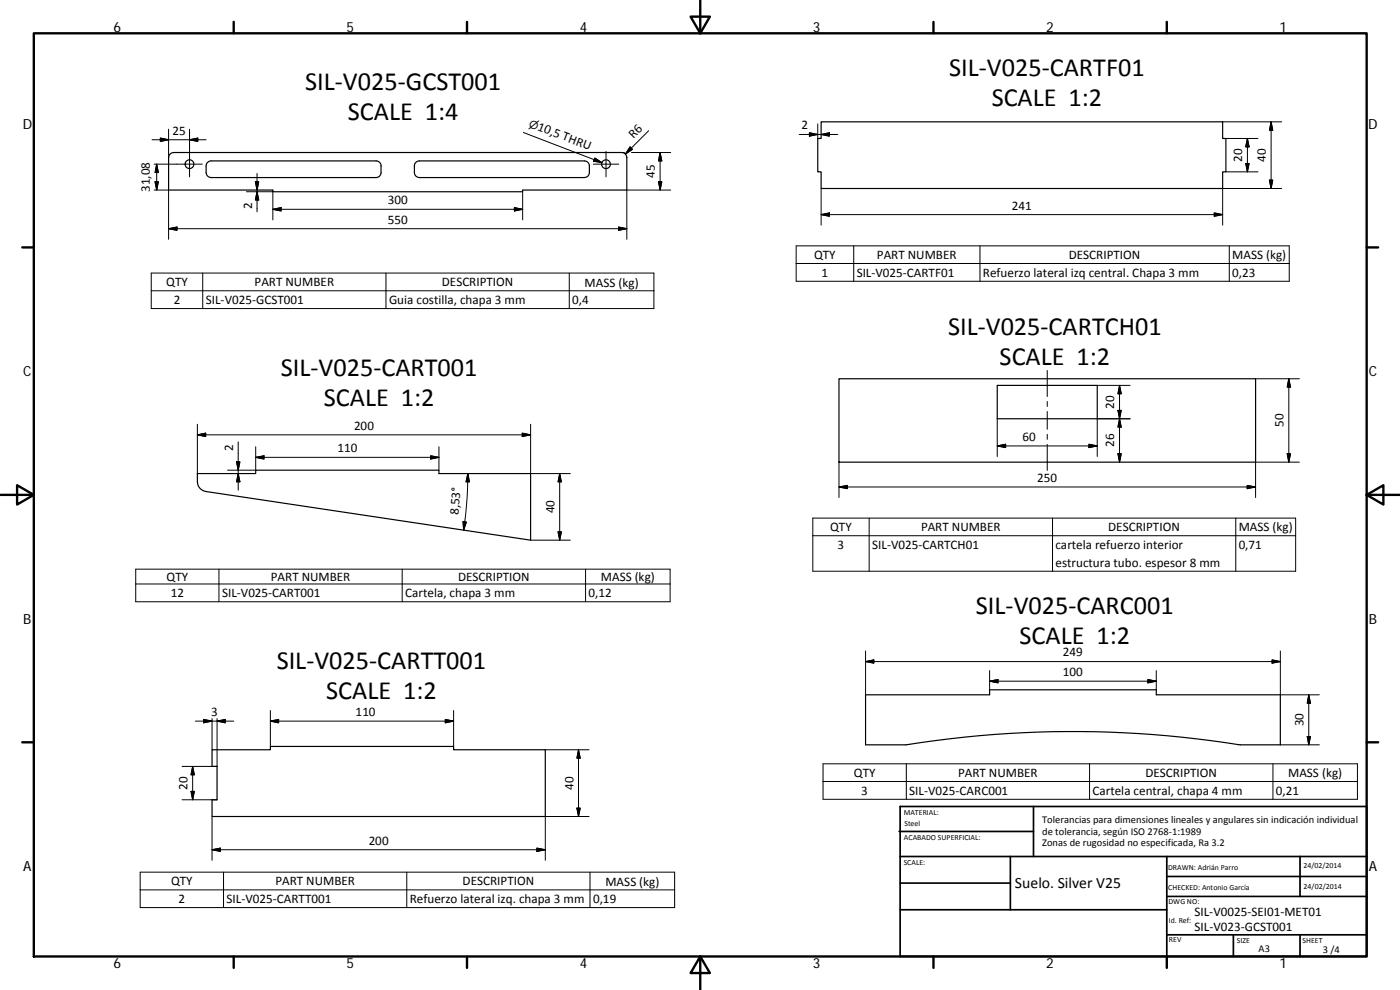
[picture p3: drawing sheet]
<svg xmlns="http://www.w3.org/2000/svg" width="420mm" height="297mm" viewBox="0 0 420 297" stroke-linecap="round" stroke-linejoin="round" font-family="sans-serif">
<g fill="none" stroke="#000" stroke-width=".36">
<path d="M246.4 36.6h120.5v5h1v10h-1v5h-120.5v-5h-1v-10h1zM51.1 46.2l1-.4h134.5a1.56 1.56 0 0 1 1.5 1.5v9.7h-31.2v.5h-75v-.5h-31.3v-9.7zM62.3 48.7l1.1-.4h49.5a1.48 1.48 0 0 1 1.5 1.5v2a1.48 1.48 0 0 1-1.5 1.5h-49.5a1.56 1.56 0 0 1-1.5-1.5v-2.3zM124.8 48.7l1.1-.4h49.5a1.52 1.52 0 0 1 1.5 1.5v2a1.52 1.52 0 0 1-1.5 1.5h-49.5a1.52 1.52 0 0 1-1.5-1.5v-2.3zM251.8 113.6h125v25.1h-125zM299.3 115.6h30v10h-30zM59.2 142.1h17.5v-1h55v1h27.5v20l-97.4-14.6a3 3 0 0 1-2.6-3zM259.8 208.5h37.2v-1.5h50v1.5h37.2v15h-12a318.4 318.4 0 0 0-100.4 0h-12zM63.6 225h17.5v-1h55v1h27.5v20h-100v-5h1.5v-10h-1.5z"/>
<circle cx="56.9" cy="49.3" r="1.31"/>
<circle cx="181.9" cy="49.3" r="1.3"/>
</g>
<g fill="none" stroke="#000" stroke-width=".71">
<path d="M10.1 10h400.1v277h-400.1zM70.1 6.6v3.4M140.2 6.6v3.4M207.3 5h5.8l-2.9 5zM210.2 0v10M280.2 6.6v3.4M350.2 6.6v3.4M6.7 74.2h3.4M410.2 74.2h3.4M.2 148.5h9.9M5.1 145.6l5 2.9-5 2.9zM410.2 148.5l5-2.9v5.8z"/>
<path d="M410.2 148.5h9.9M6.7 222.7h3.4M410.2 222.7h3.4M70.1 287v3.4M140.2 287v3.4M210.2 287l2.9 5h-5.8zM210.2 287v10M280.2 287v3.4M350.2 287v3.4"/>
</g>
<g fill="none" stroke="#000" stroke-width=".51">
<path d="M269.8 249.5h40.4M270.1 257h140.1M270.1 242h140.1v45h-140.1zM303.2 257v16M310.2 242v15M350.2 257v30M390.2 257v12M270.1 273h80.1M270.1 265h33.1M350.2 269h60M350.2 263h60M350.2 280.5h60"/>
<path d="M370.2 280.5v6.5M390.2 280.5v6.5"/>
</g>
<g fill="none" stroke="#000" stroke-width=".3">
<path d="M50.6 38.8v8.5M56.9 38.8v14.3M157.1 39.8l23.5 9M194.7 39.2l-7 7M242.9 39.8l2.5 .5-2.5 .6zM245.4 37.2v4.4M366.9 36.6h17.8M381.5 36.6v20M381.5 36.6l.5 2.5h-1zM45.6 41.9h16.3M46.3 57h4.3v14.8M46.3 49.3h14.4"/>
<path d="M46.5 54.5h1l-.5 2.5zM47 49.3v7.7M47 49.3l.5 2.5h-1zM48.1 41.4l2.5 .5-2.5 .5zM56.9 41.9l2.5-.5v1zM74 57.5h7.9v8.5M76.6 54.5h1l-.5 2.5zM77.1 52v11.6M77.1 57.5l.5 2.5h-1zM156.9 57.5v8.5M178.1 49.3h7.6M178.5 47.4l2.1 1.4-2.5-.4z"/>
<path d="M181.9 45.4v7.7M186.6 45.8h.8M189.1 44.1l.7 .7-2.1 1.4zM189.5 45.8h11.8M197.6 54.5h1l-.5 2.5zM198.1 45.8v11.2M198.1 45.8l.5 2.5h-1zM201.3 57h-13.2v14.8M239.8 40.3h11.6M246.4 40.3l2.5-.5v1.1zM246.4 56.6v11M367.9 51.6h9.6"/>
<path d="M367.9 41.6h9.6M373.9 49h1l-.5 2.6zM374.4 41.6v10M374.4 41.6l.5 2.5h-1zM381 54h1l-.5 2.6zM384.7 56.6h-17.8v11M50.6 68.6l2.5-.5v1zM50.6 68.6h137.5M81.9 62.8l2.5-.5v1zM81.9 62.8h75M154.4 62.3l2.5 .5-2.5 .5zM185.6 68.1l2.5 .5-2.5 .5z"/>
<path d="M238.9 73.8h148v10.6h-148zM238.9 79.1h148M246.4 64.4l2.5-.5v1zM246.4 64.4h120.5M256.2 73.8v10.6M294.1 73.8v10.6M364.4 63.9l2.5 .5-2.5 .5zM368.9 73.8v10.6M45.4 81.9h150.8v10.7h-150.8zM45.4 87.2h150.8M60.8 81.9v10.7M115.8 81.9v10.7"/>
<path d="M170.8 81.9v10.7M314.3 111.1v7.9M329.3 115.6h9.9M336 115.6v23.1M336 115.6l.5 2.6h-1zM376.8 113.6h13.2M386.8 113.6v25.1M386.8 113.6l.5 2.5h-1zM59.2 130.5l2.5-.5v1zM59.2 130.5h100M59.2 127.3v14.8M71 138.6h1l-.5 2.5z"/>
<path d="M71.5 132.6v14.5M76.7 137.2l2.5-.4v.9zM76.7 137.2h55M76.7 134v7.1h-8.4M129.3 136.8l2.4 .4-2.4 .5zM131.7 134v7.1M156.7 130l2.5 .5-2.5 .5zM159.2 127.3v14.8h11.9M251.8 138.7v10.6M299.3 125.6v11.4M299.3 133.8l2.5-.5v1zM299.3 133.8h30"/>
<path d="M314.3 120.5v1.5M314.3 123.5v5.3M314.3 130.3v1.5M314.3 133.3v7.8M326.8 133.3l2.5 .5-2.5 .5zM335.5 123.1h1l-.5 2.5zM335.5 136.1h1l-.5 2.6zM336 125.6l.5 2.5h-1zM339.2 125.6h-9.9v11.4M386.3 136.1h1l-.5 2.6zM390 138.7h-13.2v10.6M71.5 142.1l.5 2.5h-1z"/>
<path d="M139 156.5l1 .2-.9 2.3zM140.4 142.1l-.2 7.3-1.1 9.6M140.4 142.1l.5 2.5h-1zM167.5 159.6h1l-.5 2.5zM168 142.1v20M168 142.1l.5 2.5h-1zM243.9 155.4h144.9v16h-144.9zM251.8 146.1l2.5-.5v1zM251.8 146.1h125M260.8 155.4v16M315.9 155.4v16M370.9 155.4v16"/>
<path d="M374.3 145.6l2.5 .5-2.5 .5zM40.7 170.8h160.4v9.8h-160.4zM40.7 175.2h160.4M65.7 170.8v9.8M120.7 170.8v9.8M159.2 162.1h11.9M175.7 170.8v9.8M243.9 160.7h144.9M259.8 195.3v13.2M259.8 198.5l2.4-.5v1zM259.8 198.5h124.4M381.8 198l2.4 .5-2.4 .5z"/>
<path d="M384.2 195.3v13.2h11.8M58.6 216.4h11.5M61.1 215.9l2.5 .5-2.5 .5zM63.6 215.6v9.4M65.1 215.6v14.4h-10.5M65.1 216.4l2.5-.5v1zM81.1 213.2v10.8M81.1 216.4l2.5-.5v1zM81.1 216.4h55M133.6 215.9l2.5 .5-2.5 .5zM136.1 213.2v10.8M297 204.4l2.5-.5v1z"/>
<path d="M297 204.4h50M297 201.2v5.8M344.5 203.9l2.5 .5-2.5 .5zM347 201.2v5.8M392.8 208.5v15M392.8 208.5l.5 2.5h-1zM54.6 240h10.5M57.3 237.4h1l-.5 2.6zM57.8 230v10M57.8 230l.5 2.5h-1zM163.6 225h13.2M173.6 225v20"/>
<path d="M173.6 225l.5 2.5h-1zM247 234.5h160.4M247 229.2h160.4v10.6h-160.4zM272 229.2v10.6M327 229.2v10.6M382 229.2v10.6M384.2 223.5h11.8M392.3 221h1l-.5 2.5zM63.6 255h100M63.6 245v13.1M63.6 255l2.5-.5v1zM161.1 254.5l2.5 .5-2.5 .5z"/>
<path d="M173.1 242.5h1l-.5 2.5zM176.8 245h-13.2v13.1M42.1 261.7h160.4v10.6h-160.4zM42.1 267h160.4M67.1 261.7v10.6M122.1 261.7v10.6M177.1 261.7v10.6"/>
</g>
<g fill="#000" stroke="#000" stroke-width=".3">
<path d="M246.4 40.3l2.5-.5v1.1zM381.5 36.6l.5 2.5h-1zM46.5 54.5h1l-.5 2.5zM47 49.3l.5 2.5h-1zM48.1 41.4l2.5 .5-2.5 .5zM56.9 41.9l2.5-.5v1zM76.6 54.5h1l-.5 2.5zM178.5 47.4l2.1 1.4-2.5-.4zM189.1 44.1l.7 .7-2.1 1.4zM197.6 54.5h1l-.5 2.5zM198.1 45.8l.5 2.5h-1zM242.9 39.8l2.5 .5-2.5 .6z"/>
<path d="M373.9 49h1l-.5 2.6zM374.4 41.6l.5 2.5h-1zM381 54h1l-.5 2.6zM50.6 68.6l2.5-.5v1zM77.1 57.5l.5 2.5h-1zM81.9 62.8l2.5-.5v1zM154.4 62.3l2.5 .5-2.5 .5zM185.6 68.1l2.5 .5-2.5 .5zM246.4 64.4l2.5-.5v1zM364.4 63.9l2.5 .5-2.5 .5zM336 115.6l.5 2.6h-1zM386.8 113.6l.5 2.5h-1z"/>
<path d="M59.2 130.5l2.5-.5v1zM71 138.6h1l-.5 2.5zM76.7 137.2l2.5-.4v.9zM129.3 136.8l2.4 .4-2.4 .5zM156.7 130l2.5 .5-2.5 .5zM299.3 133.8l2.5-.5v1zM326.8 133.3l2.5 .5-2.5 .5zM335.5 123.1h1l-.5 2.5zM335.5 136.1h1l-.5 2.6zM336 125.6l.5 2.5h-1zM386.3 136.1h1l-.5 2.6zM71.5 142.1l.5 2.5h-1z"/>
<path d="M139 156.5l1 .2-.9 2.3zM140.4 142.1l.5 2.5h-1zM167.5 159.6h1l-.5 2.5zM168 142.1l.5 2.5h-1zM251.8 146.1l2.5-.5v1zM374.3 145.6l2.5 .5-2.5 .5zM259.8 198.5l2.4-.5v1zM381.8 198l2.4 .5-2.4 .5zM61.1 215.9l2.5 .5-2.5 .5zM65.1 216.4l2.5-.5v1zM81.1 216.4l2.5-.5v1zM133.6 215.9l2.5 .5-2.5 .5z"/>
<path d="M297 204.4l2.5-.5v1zM344.5 203.9l2.5 .5-2.5 .5zM392.8 208.5l.5 2.5h-1zM57.3 237.4h1l-.5 2.6zM57.8 230l.5 2.5h-1zM173.6 225l.5 2.5h-1zM392.3 221h1l-.5 2.5zM63.6 255l2.5-.5v1zM161.1 254.5l2.5 .5-2.5 .5zM173.1 242.5h1l-.5 2.5z"/>
</g>
<g font-size="7.9">
<text x="284.8" y="22.7">SIL‐V025‐CARTF01</text>
<text x="91.6" y="26.9">SIL‐V025‐GCST001</text>
<text x="104.4" y="35.9">SCALE 1:4</text>
<text x="297.6" y="31.7">SCALE 1:2</text>
<text x="284.5" y="100.6">SIL‐V025‐CARTCH01</text>
<text x="84.3" y="112.7">SIL‐V025‐CART001</text>
<text x="300" y="109.6">SCALE 1:2</text>
<text x="97.2" y="121.7">SCALE 1:2</text>
<text x="292.9" y="184.3">SIL‐V025‐CARC001</text>
<text x="306" y="193.3">SCALE 1:2</text>
<text x="83" y="200.8">SIL‐V025‐CARTT001</text>
<text x="97.9" y="209.8">SCALE 1:2</text>
</g>
<text font-size="4.7" x="304.6" y="266.6">Suelo. Silver V25</text>
<g font-size="4.2">
<text x="34" y="9.6">6</text>
<text x="104" y="9.6">5</text>
<text x="174" y="9.6">4</text>
<text x="244" y="9.6">3</text>
<text x="314" y="9.6">2</text>
<text x="384" y="9.6">1</text>
<text x="6.8" y="38.7">D</text>
<text x="410.6" y="38.7">D</text>
<text x="7" y="112.9">C</text>
<text x="410.8" y="112.9">C</text>
<text x="7" y="187.1">B</text>
<text x="410.8" y="187.1">B</text>
<text x="7" y="261.3">A</text>
<text x="410.8" y="261.3">A</text>
<text x="34" y="290.4">6</text>
<text x="104" y="290.4">5</text>
<text x="174" y="290.4">4</text>
<text x="244" y="290.4">3</text>
<text x="314" y="290.4">2</text>
<text x="384" y="290.4">1</text>
</g>
<g font-size="3.9">
<text x="51.7" y="40.4">25</text>
<text x="161.2" y="39" transform="rotate(21 161.2 39)">10,5 THRU</text>
<text x="190.1" y="41.6" transform="rotate(-45 190.1 41.6)">R6</text>
<text x="240.6" y="38.8">2</text>
<text x="196.6" y="53.4" transform="rotate(-90 196.6 53.4)">45</text>
<text x="372.8" y="48.6" transform="rotate(-90 372.8 48.6)">20</text>
<text x="379.9" y="48.6" transform="rotate(-90 379.9 48.6)">40</text>
<text x="45" y="57.6" transform="rotate(-90 45 57.6)">31,08</text>
<text x="75.7" y="62.8" transform="rotate(-90 75.7 62.8)">2</text>
<text x="116.4" y="61.3">300</text>
<text x="303.6" y="62.9">241</text>
<text x="116.4" y="67.1">550</text>
<text x="244.3" y="77.7">QTY</text>
<text x="263.2" y="77.7">PART NUMBER</text>
<text x="320.7" y="77.7">DESCRIPTION</text>
<text x="369.8" y="77.8">MASS (kg)</text>
<text x="246.6" y="83">1</text>
<text x="257.1" y="83">SIL‐V025‐CARTF01</text>
<text x="295" y="83.1">Refuerzo lateral izq central. Chapa 3 mm</text>
<text x="369.8" y="83">0,23</text>
<text x="49.9" y="85.9">QTY</text>
<text x="76.4" y="85.9">PART NUMBER</text>
<text x="132.6" y="85.9">DESCRIPTION</text>
<text x="175.5" y="86">MASS (kg)</text>
<text x="52.1" y="91.2">2</text>
<text x="61.8" y="91.2">SIL‐V025‐GCST001</text>
<text x="116.7" y="91.2">Guia costilla, chapa 3 mm</text>
<text x="171.7" y="91.2">0,4</text>
<text x="334.4" y="122.7" transform="rotate(-90 334.4 122.7)">20</text>
<text x="106.3" y="128.9">200</text>
<text x="385.2" y="128.2" transform="rotate(-90 385.2 128.2)">50</text>
<text x="70" y="135.4" transform="rotate(-90 70 135.4)">2</text>
<text x="101.3" y="135.7">110</text>
<text x="306.9" y="132.2">60</text>
<text x="334.4" y="134.2" transform="rotate(-90 334.4 134.2)">26</text>
<text x="311.3" y="144.6">250</text>
<text x="137.6" y="154.6" transform="rotate(-86 137.6 154.6)">8,53°</text>
<text x="166.4" y="154.1" transform="rotate(-90 166.4 154.1)">40</text>
<text x="249.1" y="159.3">QTY</text>
<text x="276.4" y="159.3">PART NUMBER</text>
<text x="332.6" y="159.3">DESCRIPTION</text>
<text x="371.8" y="159.4">MASS (kg)</text>
<text x="251.4" y="164.7">3</text>
<text x="261.7" y="164.7">SIL‐V025‐CARTCH01</text>
<text x="316.8" y="164.8">cartela refuerzo interior</text>
<text x="371.8" y="164.7">0,71</text>
<text x="316.8" y="170.1">estructura tubo. espesor 8 mm</text>
<text x="50" y="174.3">QTY</text>
<text x="51.2" y="179.1">12</text>
<text x="66.6" y="179.1">SIL‐V025‐CART001</text>
<text x="81.3" y="174.3">PART NUMBER</text>
<text x="121.6" y="179.2">Cartela, chapa 3 mm</text>
<text x="137.5" y="174.3">DESCRIPTION</text>
<text x="176.6" y="179.1">0,12</text>
<text x="180.3" y="174.4">MASS (kg)</text>
<text x="319" y="196.9">249</text>
<text x="319" y="202.8">100</text>
<text x="63.4" y="214.8">3</text>
<text x="106.7" y="214.8">110</text>
<text x="391.2" y="218" transform="rotate(-90 391.2 218)">30</text>
<text x="256.3" y="233.1">QTY</text>
<text x="287.5" y="233.1">PART NUMBER</text>
<text x="343.7" y="233.1">DESCRIPTION</text>
<text x="386.6" y="233.2">MASS (kg)</text>
<text x="56.3" y="236.9" transform="rotate(-90 56.3 236.9)">20</text>
<text x="172.1" y="236.9" transform="rotate(-90 172.1 236.9)">40</text>
<text x="258.5" y="238.4">3</text>
<text x="272.9" y="238.4">SIL‐V025‐CARC001</text>
<text x="327.9" y="238.5">Cartela central, chapa 4 mm</text>
<text x="382.9" y="238.4">0,21</text>
<text x="110.6" y="253.4">200</text>
<text x="51.3" y="265.6">QTY</text>
<text x="82.6" y="265.6">PART NUMBER</text>
<text x="138.8" y="265.6">DESCRIPTION</text>
<text x="181.7" y="265.7">MASS (kg)</text>
<text x="53.6" y="270.9">2</text>
<text x="68" y="270.9">SIL‐V025‐CARTT001</text>
<text x="123" y="271">Refuerzo lateral izq. chapa 3 mm</text>
<text x="178" y="270.9">0,19</text>
<text x="358.5" y="274.9">SIL‐V0025‐SEI01‐MET01</text>
<text x="358.5" y="279.4">SIL‐V023‐GCST001</text>
</g>
<text font-size="3.3" x="158.5" y="38" transform="rotate(21 158.5 38)">⌀</text>
<g font-size="3.1">
<text x="312.8" y="246.8">Tolerancias para dimensiones lineales y angulares sin indicación individual</text>
<text x="312.8" y="250.4">de tolerancia, según ISO 2768‐1:1989</text>
<text x="312.8" y="254">Zonas de rugosidad no especificada, Ra 3.2</text>
<text x="377.7" y="285.6">A3</text>
<text x="397" y="285.9">3 /4</text>
</g>
<g font-size="2.4">
<text x="271.2" y="244.4">MATERIAL:</text>
<text x="271.3" y="251.9">ACABADO SUPERFICIAL:</text>
<text x="271.4" y="247.9">Steel</text>
<text x="271.2" y="259.7">SCALE:</text>
<text x="350.6" y="260.9">DRAWN: Adrián Parro</text>
<text x="391.2" y="260.6">24/02/2014</text>
<text x="350.6" y="267">CHECKED: Antonio García</text>
<text x="391.2" y="266.6">24/02/2014</text>
<text x="350.7" y="271.4">DWG NO:</text>
<text x="350.8" y="276.8">Id. Ref:</text>
<text x="350.8" y="282.8">REV</text>
<text x="371.2" y="282.9">SIZE</text>
<text x="390.9" y="282.9">SHEET</text>
</g>
</svg>
